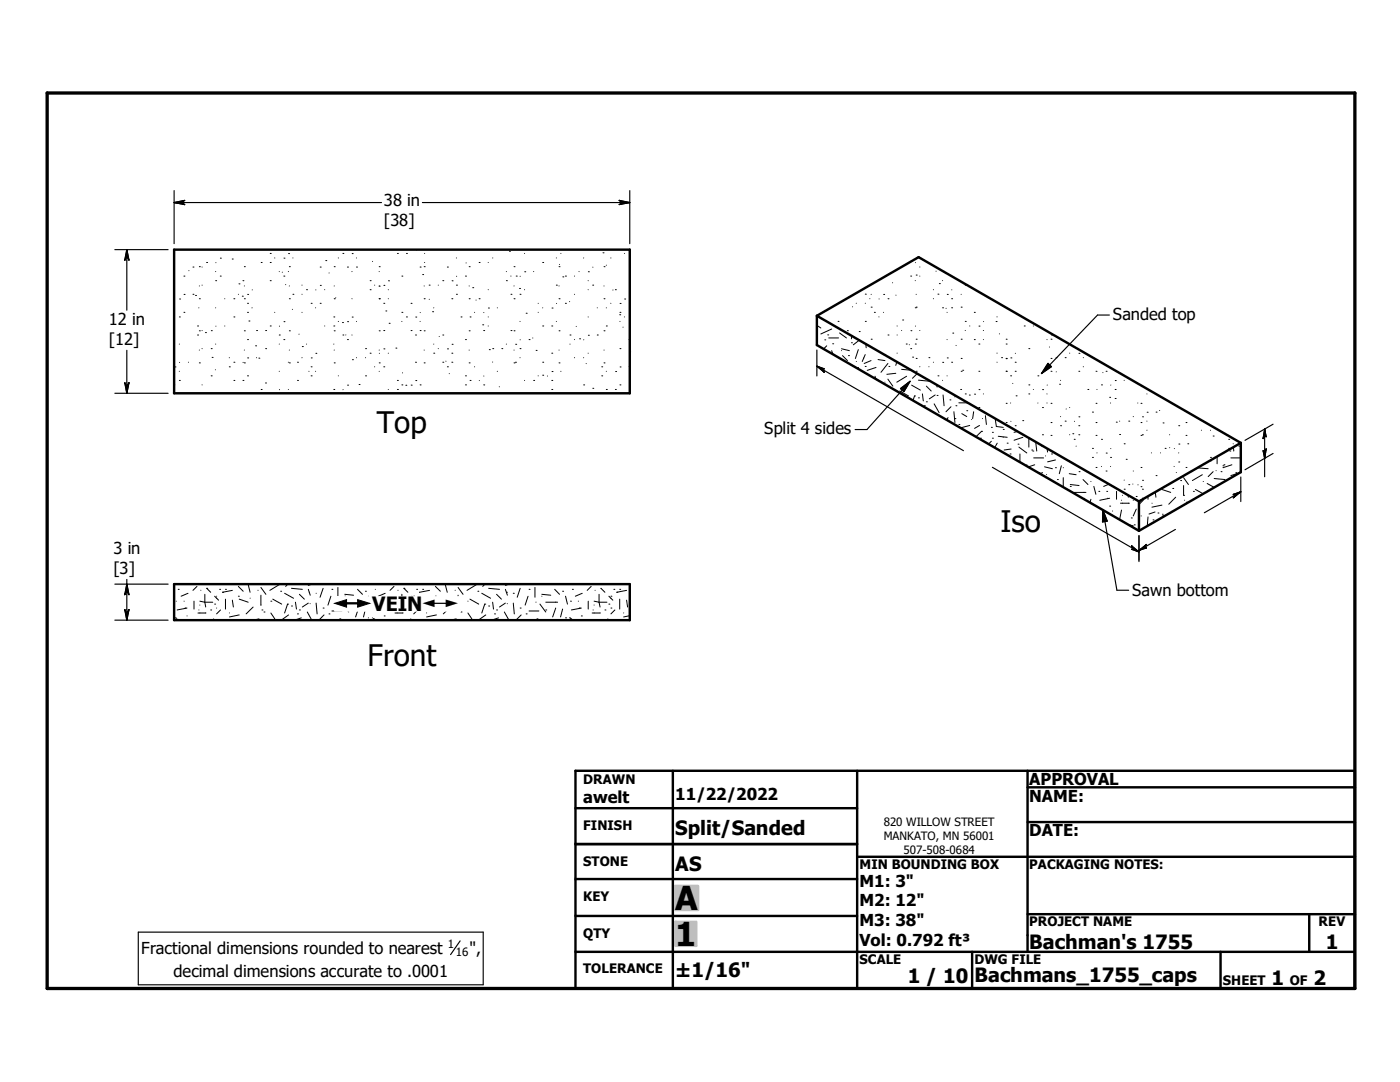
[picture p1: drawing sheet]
<svg xmlns="http://www.w3.org/2000/svg" width="279mm" height="216mm" viewBox="0 0 279 216" stroke-linecap="round" stroke-linejoin="round" font-family="sans-serif">
<g fill="none" stroke="#000" stroke-width=".48">
<path d="M34.7 49.8h91v28.7h-91zM163 63v5.9l64.3 37M163 63l64.3 37.1M163 63l20.3-11.7 64.3 37.1M247.6 88.4v5.8l-20.3 11.7M247.6 88.4l-20.3 11.7M34.7 116.6h91v7.1h-91zM227.3 100.1v5.8M114.8 153.8h155.6v43.4h-155.6zM134.3 153.8v43.4M171.1 153.8v43.4M205.1 157.1h65.3"/>
<path d="M205.1 153.8v36.1M114.8 175.4h56.3M114.8 161.3h56.3M114.8 168.4h56.3M171.1 171h99.3M205.1 164h65.3M114.8 182.8h56.3M114.8 189.9h155.6M194 189.9v7.3M205.1 182.4h65.3M243.6 189.9v7.3M261.3 182.4v7.5"/>
</g>
<g fill="none" stroke="#000" stroke-width=".2">
<path d="M35.8 59.7h.1M36.7 55.1h.1M36.7 58.7h.1M37.7 54h.1M38.5 53.3h.1M38.5 58.7h.1M39 59h.1M39.8 59.6h.1M39.8 53.2h.1M39.8 57v.1M40.3 56.9h.1M40.3 53.3h.1"/>
<path d="M41.2 52.4h.1M43 56h.1M43 54.2h.1M43.1 52.4h.1M44 55.1h.1M44 51.5h.1M44.8 59.6h.1M46.3 51.7h.1M46.7 59.6h.1M47.6 58.7h.1M47.7 56.6h.1M48.4 59.1h.1"/>
<path d="M48.5 56h.1M48.8 59.6h.1M48.8 53.2h.1M48.8 57v.1M49.4 58.7h.1M50.3 57.8v.1M52.1 52.4h.1M53.9 52.4h.1M53.9 50.6h.1M53.9 56h.1M54.8 51.5h.1M55.7 54.2h.1"/>
<path d="M56.3 54.3h.1M56.6 55.1h.1M56.7 51.5h.1M57 56.8h.1M57.6 54.2h-.1M57.6 50.6h.1M57.7 59.6h.1M57.7 53.2h.1M57.7 57v.1M58.5 58.7h.1M58.5 51.5h.1M60.3 56.9h.1"/>
<path d="M60.3 58.7h.1M61.2 57.8h.1M63 57.8v.1M63.9 53.3h.1M63.9 56.9h.1M64.8 57.8h.1M65 52h.1M65.7 54.5h.1M66.7 59.6h.1M66.7 53.2h.1M66.7 57v.1M67 59.4h.1"/>
<path d="M67.5 51.5h.1M68.4 50.6h.1M69.3 53.3h.1M70.2 59.6h.1M70.3 54.2h-.1M70.3 50.6h.1M71.1 53.3h.1M71.1 51.5h.1M73.9 57.8h.1M73.9 56h.1M74.4 52.1v.1M74.8 56.9h.1"/>
<path d="M75.7 59.6h.1M75.7 53.2h.1M75.7 57.1h.1M75.7 54.2h.1M75.7 57v.1M76.6 56.9h.1M77.5 59.6h.1M77.5 57.8h.1M77.5 56h.1M79.3 50.6h.1M80.2 55.1h.1M81.1 50.6h.1"/>
<path d="M83 49.8h.1M83.8 53.3h.1M84.3 54.8h.1M84.7 59.6h.1M84.7 53.2h.1M84.7 57v.1M84.7 52.4h.1M84.7 50.6h.1M85.6 56.9h.1M85.7 59.7h.1M87.5 56.9h.1M88.4 56h.1"/>
<path d="M89.3 53.3h.1M90.2 59.6h.1M90.2 56h.1M91.1 58.7h.1M91.1 56.9h.1M91.1 51.5h.1M91.1 55.1h.1M92.9 55.1h.1M93 52.5h.1M93.6 59.6h.1M93.6 53.2h.1M93.6 57v.1"/>
<path d="M94.3 57.4h.1M95 59.9h.1M95.6 59.6h.1M95.6 52.4h.1M97.4 57.8h.1M97.4 52.4h.1M98.3 51.5h.1M101.1 56h.1M101.1 54.2h.1M101.7 50.1h.1M102 55.1h.1M102 58.7h.1"/>
<path d="M102.6 59.6h.1M102.6 53.2h.1M102.6 57v.1M103 55.1h.1M103.7 57.6h.1M103.8 58.7h.1M103.8 55.1h.1M104.7 57.8h.1M104.7 50.6h.1M104.7 54.2h.1M106.5 54.2h.1M108.3 52.4h.1"/>
<path d="M111 56.9h.1M111 51.5h.1M111.6 59.6h.1M111.6 53.2h.1M111.6 57v.1M111.7 52.8h.1M111.9 50.6h.1M112.3 55.2h.1M112.8 55.1h.1M114.6 55.1h.1M114.6 58.7h.1M115.6 54.2h.1"/>
<path d="M116.5 51.5h.1M117.4 57.8h.1M117.4 56h.1M117.4 54.2h.1M118.3 56.9h.1M118.3 53.3h.1M120.3 50.4h.1M120.5 59.6h.1M120.5 53.2h.1M120.5 57v.1M121 52.9h.1M121.9 51.5h.1"/>
<path d="M122.3 57.9h.1M122.8 57.8h.1M124.6 50.6h.1M124.7 59.7h.1M172.7 58.7h.1M173.6 59.6h.1M173.9 58.7h.1M175.4 59.6v.1M176.4 58.7h.1M177.2 59.6h.1M178.1 56.4h.1M178.8 58.9h.1"/>
<path d="M179.9 53.3h.1M181.7 55.1h.1M182.7 56h.1M182.7 52.4h.1M182.8 54.9h.1M182.8 58.7h.1M183.6 55.1h.1M183.6 53.3h.1M183.6 51.5h.1M186.3 59.6h.1M186.3 57.8h.1M186.8 54.1h.1"/>
<path d="M187.2 58.7h.1M187.5 56.6h.1M188.1 56h.1M189 58.7h.1M189.9 59.6h.1M189.9 57.8h.1M191.8 58.7h.1M192.6 56.9h.1M34.9 76.8h.1M34.9 73.2h.1M35.8 75.9h.1M35.8 63.2h.1"/>
<path d="M35.8 68.6v.1M35.8 74.1h.1M35.8 72.3h.1M36.7 62.3h.1M37.6 72.3h.1M39.4 66.8h.1M39.4 65h.1M39.7 61.4h.1M39.8 72.4h.1M39.8 66h.1M39.8 69.8v.1M40.3 69.6h.1"/>
<path d="M40.3 66h.1M40.3 76.8h.1M41 66.4h.1M42.1 75h.1M42.1 69.6h.1M42.2 66h.1M42.3 71.3h.1M43 73.8h.1M43 61.4h.1M43 68.6v.1M43.1 65.1h.1M44.8 65h.1"/>
<path d="M45.8 73.2h.1M45.8 71.4h.1M46.7 72.3h.1M46.7 75.9h.1M46.7 63.2h.1M48.5 75.9h.1M48.5 72.3h.1M48.8 72.4h.1M48.8 66h.1M48.8 69.8v.1M49.4 67.8h.1M49.4 75h.1"/>
<path d="M49.4 62.3h.1M49.4 60.5h.1M49.4 71.4h.1M49.7 64.1h.1M50.3 61.4h.1M51 69h.1M51.2 66h.1M51.2 71.4h.1M51.7 71.5h.1M52.1 77.7h.1M53 76.4h.1M53 66h.1"/>
<path d="M53 69.6h.1M53.9 65h.1M54.8 62.3h.1M55.7 66.8h.1M55.7 68.6v.1M55.7 74.1h.1M55.8 77.7v.1M55.8 65.1h.1M56.6 67.8h.1M56.7 64.2h.1M57.5 77.7h.1M57.5 72.3h.1"/>
<path d="M57.7 72.4h.1M57.7 66h.1M57.7 69.8v.1M58.4 61.7h.1M59.4 72.3h.1M59.4 75.9h.1M59.7 66.7h.1M60.3 62.3h.1M60.3 71.4h.1M60.3 69.2h.1M61.2 68.6v.1M61.7 74.1h.1"/>
<path d="M62.1 75h.1M62.1 73.2h.1M62.1 60.5h.1M62.1 71.4h.1M63 61.4h.1M63 74.1h.1M63 70.5h.1M63.9 60.5h.1M64.8 65h.1M66.6 77.7h.1M66.6 65h.1M66.6 63.2h.1"/>
<path d="M66.6 68.6v.1M66.7 72.4h.1M66.7 66h.1M66.7 69.8v.1M67.5 75h.1M67.5 64.1v.1M68.3 64.4h.1M68.4 66.8h.1M68.5 77.7v.1M69 66.8h.1M69.3 67.8h.1M69.4 76.9h.1"/>
<path d="M69.4 64.2h.1M70.2 66.8h.1M70.3 63.3h.1M70.3 71.8h.1M71.1 64.1v.1M71.1 71.4h.1M71.7 76.7h.1M73 69.6h.1M73 75h.1M73 71.4h.1M73.9 70.5h.1M74.8 73.2h.1"/>
<path d="M75.7 72.4h.1M75.7 66h.1M75.7 69.8v.1M75.7 74.1h.1M75.7 70.5h.1M76.6 66h.1M76.6 73.2h.1M76.6 60.5h.1M76.6 69.6h.1M77 62.1h.1M77.5 77.7h.1M77.5 70.5h.1"/>
<path d="M77.7 64.5h.1M79 69.5h.1M79.3 77.7h.1M79.3 75.9h.1M80.2 76.8h.1M80.2 62.3h.1M80.2 64.1v.1M80.3 74.4h.1M81 76.9h.1M81.1 63.2h.1M82 60.5h.1M82 66h.1"/>
<path d="M82.1 76.9h.1M82.9 72.3h.1M82.9 66.8h.1M83 75.9h.1M83 63.3h.1M83.8 66h.1M83.8 76.8h.1M83.8 64.1v.1M83.9 62.4h.1M84.7 72.4h.1M84.7 66h.1M84.7 69.8v.1"/>
<path d="M86.3 62.2h.1M86.6 70.5h.1M86.6 61.4h.1M86.6 68.6v.1M87.5 69.6h.1M87.7 67.1v.1M88.4 66.8h.1M88.4 72.3h.1M89 72.1h.1M89.3 73.2h.1M89.3 69.6h.1M89.7 74.5v.1"/>
<path d="M90.2 72.3h.1M90.2 70.5h.1M90.2 68.7h.1M92 63.2h.1M92.9 76.8h.1M92.9 75h.1M92.9 67.8h.1M93.6 72.4h.1M93.6 66h.1M93.6 69.8v.1M93.8 75.9h.1M93.8 63.2h.1"/>
<path d="M94.7 62.3h.1M94.7 73.2h.1M95.6 75.9h.1M96.3 64.8h.1M96.5 66h.1M96.5 76.8h.1M96.6 62.4h.1M96.6 75h.1M97.4 65h.1M97.4 63.2h.1M97.5 61.5h.1M97.7 69.8h.1"/>
<path d="M98.3 72.2v.1M98.3 69.6h.1M99.3 61.4h.1M99.3 74.1h.1M99.6 77.2h.1M100.1 69.6h.1M101.1 68.6v.1M102 66h.1M102.6 72.4h.1M102.6 66h.1M102.6 69.8v.1M102.9 72.3h.1"/>
<path d="M102.9 68.7h.1M103.8 69.6h.1M103.8 64.1v.1M103.8 71.4h.1M103.8 67.8h.1M104.7 75.9h.1M105 62.5h.1M105.6 67.8h.1M106.3 67.4v.1M106.5 75.9h.1M107 69.9h.1M107.4 75h.1"/>
<path d="M107.4 62.3h.1M107.4 60.5h.1M108.3 72.3h.1M108.3 65h.1M108.3 74.9h.1M108.3 61.4h.1M109.3 75h.1M110.1 70.5h.1M110.1 77.7h.1M110.1 65h.1M110.1 75.9h.1M110.2 74.1h.1"/>
<path d="M110.2 61.5h.1M111 64.1v.1M111.1 60.5h.1M111.6 72.4h.1M111.6 66h.1M111.6 69.8v.1M111.9 74.1h.1M112.8 60.5h.1M113.7 60.2h.1M113.8 66.8h.1M113.8 68.6v.1M114.6 67.8h.1"/>
<path d="M114.7 71.4h-.1M115 65.1h.1M115.7 67.6h.1M116.5 76.8h.1M116.5 71.4h.1M116.5 67.8h.1M117 72.5v.1M117.4 70.5h.1M117.4 63.2h.1M117.4 66.9h.1M118.3 77.5h.1M119.2 66.8h.1"/>
<path d="M119.2 61.4h.1M120.1 75h.1M120.1 73.2h.1M120.5 72.4h.1M120.5 66h.1M120.5 69.8v.1M121 77.7h.1M121 65h.1M121 61.4h.1M121 74.1h.1M121.9 60.5h.1M122.8 77.7h.1"/>
<path d="M122.9 74.1h.1M123.7 62.8h.1M123.7 69.6h.1M123.7 76.8h.1M123.7 62.3h.1M123.7 64.1v.1M123.8 73.2h.1M123.8 60.5h.1M124.3 65.3h.1M124.6 63.2h.1M125.5 67.8h.1M125.5 73.2h.1"/>
<path d="M125.7 70.2h.1M163 64.9l.8 .5M164.6 67.8h.1M165 69l-.7 .6M165.2 66.8h.1M165.4 67.4h1.9M166 70l.2 .7M166 65.7l-2.2 .9M166.2 68.6h.1M166.6 65v.1M167.2 64.1h.1M167.6 66.4l1.3 1"/>
<path d="M167.9 70h.1M167.9 69.6l1.6 .4M168.1 71l1 1M169.1 66h.1M169.3 71h.1M169.9 68.4h.1M170 67l-.1 .6M170.1 61.2h.1M170.9 72.1h.1M170.9 60.5h.1M171 73.4l.3-.1-.1 .3M171.3 69.8l-.6 1.7"/>
<path d="M171.5 66.2h.1M171.5 67.9l-1.2 .9M172.4 71.4h.1M172.7 73.1h.1M172.7 70.8l-.6 1.3M172.7 64.1h.1M172.7 60.5h.1M172.8 68.6l.1 .8M173.8 72l-1.3 .5M173.9 67.7h.1M173.9 61.3h.1M174.5 62.3h.1"/>
<path d="M174.6 75.1l.2 .5M174.8 73.3l-1.7 .6M175.2 71.7l1.4 .3M175.4 63.2h.1M176.3 62.3h.1M176.6 76.2v.1M177.2 72.5l-1.4 1.8M177.2 75.7l1 1.4M177.2 66.8h.1M177.4 73.1h.1M178.8 74.5l-1.8 .2M179 72.2l-.2 .7"/>
<path d="M179 65h.1M179 66.8h.1M179.1 70.5h-.1M179.6 78l1.7 1M179.9 73.7l2 .2M179.9 65.9v.1M180.1 63.9h.1M180.5 73.1h.1M180.9 68.6h.1M180.9 75.1l-1.9 1.2M181.1 76.4h.1M181.5 68.8h.1"/>
<path d="M181.7 69.6h.1M181.8 66h.1M181.9 76.9l1.8 .9M182.1 71.3h.1M182.5 79h.1M182.5 79l-.3 .9M182.7 61.4h.1M182.7 68.6h.1M182.7 65.1h.1M182.8 74.1h.1M182.8 71.5h.1M182.8 67.7h.1"/>
<path d="M182.8 61.3h.1M183 74.5l-.9 1M183.3 79.4h.1M183.3 75.9l2.2 .2M183.6 73.2h.1M183.6 65.9v.1M184.1 78.6l.2 1.4M184.9 77.1l.9 .9M185.4 71.4h.1M185.4 73.2h.1M186.3 72.3h.1M186.6 78.8l-1.1 .8"/>
<path d="M186.9 76.7l.1 .5M187 78.9h.1M187.2 75h.1M188.1 61.4h.1M188.1 75.9h.1M188.1 72.3h.1M188.2 78.8l.2 2.2M188.8 61.5h.1M189 67.8h.1M189 75h.1M189 62.3h.1M189 71.4h.1"/>
<path d="M189.6 79.8h.1M189.9 61.4h.1M189.9 72.3h.1M190.1 66.5h.1M190.7 78.9l-.1 .3M190.8 68.9v.1M191.7 79.5h.1M191.7 77.7h.1M191.8 74.1h.1M191.8 71.5h.1M191.8 67.7h.1M191.8 61.3h.1"/>
<path d="M192.1 73.9h.1M192.6 78.6h.1M192.6 64.1h.1M192.6 65.9v.1M193.4 78.8h.1M193.5 65h.1M194.4 62.3h.1M194.4 67.8h.1M194.5 78.7h.1M195.4 74.1h.1M195.4 68.6h.1M195.4 77.7h.1"/>
<path d="M195.4 65.1h.1M196.2 78.6h.1M196.2 67.8h.1M196.3 65.9l-.1 .1M196.3 64.2h.1M198.8 64.2h.1M199 72.3h.1M199 70.5h.1M199 63.2h.1M199.5 66.6h.1M199.9 71.4h.1M200.8 68.6h.1"/>
<path d="M200.8 74.1h.1M200.8 71.5h.1M200.8 67.7h.1M200.8 71.6h.1M201.7 75h.1M201.7 71.4h.1M202.1 76.5h.1M202.6 74.1h.1M202.6 72.3h.1M202.6 70.5h.1M202.8 79h.1M204.4 65h.1"/>
<path d="M205.3 78.6h.1M205.3 76.8h.1M205.3 69.6h.1M206.2 77.7h.1M206.2 65h.1M207.1 75h.1M208.1 77.7h.1M208.9 78.6h.1M208.9 67.8h.1M209 76.8v.1M209.4 69.2v.1M209.8 74.1h.1"/>
<path d="M209.8 71.5h.1M209.8 67.7h.1M209.9 66.8h.1M210.8 71.4h.1M210.8 74.2h.1M211.5 76.7h.1M211.7 75.9h.1M212.6 71.4h.1M213.5 70.5h.1M215.3 74.1h.1M215.3 70.5h.1M216.2 71.4h.1"/>
<path d="M216.2 73.2h.1M217.1 77.7h.1M218.7 74.1h.1M218.9 77.7h.1M219.8 76.8h.1M220.1 74.3v.1M220.7 74.1h.1M221.5 79.3h.1M221.7 76.8v.1M222.5 79.5h.1M222.5 77.7h.1M222.6 75.9h.1"/>
<path d="M224.4 75.9h.1M228.9 78.6h.1M184.5 81h.1M184.9 80.2h.1M186.4 80.6l1 1.7M189.2 83.3l-.3 .5M189.8 81.2l-1 1M190.4 82.2l.2 2.1M190.6 83.5h.1M190.8 81h.1M191.4 84.7h.1M191.4 80.4h1.8"/>
<path d="M191.9 85.3l-.1 .1M191.9 82.5l1 .6M192.9 82h.1M193.5 84.9l-1.8 .5M193.9 83.7h.1M194.3 82.2l-.2 1.3M195.4 81.3h.1M195.5 84.9l-1 .6M195.7 87.4h.1M195.9 86.1h.1M195.9 86.1l-1.1 1.1M196.1 83.5h.1"/>
<path d="M196.7 82.9l.2 1.8M197.9 85.3h.1M197.9 88l-.6 .6M198.1 87.4h.1M198.1 86.3h.1M198.6 83.7l.2 1.4 1.4 .2M199 88.4l-.5 .9M199.2 87.1l1.8 .2M200.2 85.7h.1M200.2 87.2v.1M200.8 84.3h.1M200.8 80.5h.1"/>
<path d="M201 88.4h.1M201.6 90.6h.1M201.7 80.4h.1M201.7 84.1h.1M201.8 89.6l-1.4 .2M202.6 84.9h.1M203.1 86.1l-.7 .2M203.2 88.6h.1M203.3 89.2l1.6 1.2M203.5 90.6v1.6M204.1 83.9h.1M204.1 87.3l-1.7 .5"/>
<path d="M204.9 92.7h.1M205.3 87.4v1.8M205.9 89.8h.1M206.1 90h.1M206.3 91.4h2M206.5 92.7l-1.3 .5M206.7 88.2l.2 1.8M207.1 80.4h.1M207.3 94.3h.1M207.9 89h.1M208 86.8h.1M208 81.3h.1"/>
<path d="M208.1 94.3l-.6 .2M208.5 93.1l1.5 .4M208.7 91h.1M208.9 94.7h.1M209 89.5l.1 .7M209 80.4h-.1M209.2 95.5h.1M209.8 86.9h.1M209.8 84.3h.1M209.8 80.5h.1M209.9 90.6h.1M210.6 93.3h.1"/>
<path d="M210.6 91.8l-1.5 .4M211 95.7h.1M211.7 84.9h.1M211.7 83.1h.1M211.8 92.9l-.4 1.6M212.2 95.3v1.9M212.2 93.3h.1M212.4 91.4v.2M212.6 84h.1M212.8 81.6h.1M213.2 92h.1M213.4 94.5l1.4 .2"/>
<path d="M213.5 86.8h.1M213.5 81.3h.1M213.6 97.1h.1M213.6 96.7l1.7 .2M214.1 86.5h.1M214.4 98.3h2.3M214.4 87.7h.1M214.4 84.1h.1M214.8 89h.1M215.3 86.8h.1M215.3 84.9h.1M215.3 83.2h.1"/>
<path d="M215.3 94.1h.1M216.1 95.7l1 1M216.3 98.2v.1M216.3 99.4v.2M217.7 99.6l-.2 .7M217.7 96.1h.1M218 91.3h.1M218 89.5h.1M218 82.2h.1M218.3 97.1l.4 1.5M218.7 93.3h.1M218.7 86.9h.1"/>
<path d="M218.7 84.3h.1M218.7 80.5h.1M218.9 90.4h.1M219.3 98h.1M219.7 95.7h.1M219.8 87.7h.1M219.8 93.1h.1M220.7 94h.1M220.8 90.4h.1M220.9 98h.1M221 99.4h.1M221.3 96.6l-1 .5"/>
<path d="M221.5 99.4l-2 .4M221.6 91.3h.1M221.6 80.4h.1M221.6 93.1h.1M221.7 89.5h.1M222.8 84.2h.1M222.8 98v1.6M223.4 86.7h.1M223.4 84h.1M223.8 99.8h.1M224 98.8h.1M224.4 97.6h.1"/>
<path d="M224.4 88.6h.1M224.4 95.8h.1M224.8 91.7h.1M225.1 98.8l.1 .4M225.3 96.7h.1M225.3 84h.1M226.1 96.6h.1M226.2 94h.1M226.2 99.8h.1M226.2 83.1h.1M226.7 99.1h.1M227.1 80.4h.1"/>
<path d="M227.1 96.7v.1M227.7 99.7h.1M227.7 97.1h.1M227.7 93.3h.1M227.7 86.9h.1M227.7 84.3h.1M227.7 80.5h.1M228 99.4h.1M228 86.8h.1M228 97.6h.1M228 95.8h.1M228 83.2h.1"/>
<path d="M228.1 99.8l-.7 .8M228.9 84h.1M228.9 85.8v.1M228.9 82.3h.1M229.1 99v.6M229.8 90.4h.1M230.6 98.2l.1 1M230.7 94.9h.1M230.7 82.2h.1M231.4 81.9h.1M231.6 90.4h.1M231.9 97.7l1.7 .6"/>
<path d="M232.1 84.4h.1M232.5 89.5h.1M233.4 86.8h.1M233.4 89.3h.1M234 96.2v.1M234 97.5h.1M234.3 93.1h.1M234.4 89.5h.1M234.6 99.2l-1.3 1.4M234.8 94.3h.1M235.2 84.9h.1M235.2 92.2h.1"/>
<path d="M235.2 90.4h.1M235.3 88.6h.1M235.6 95.9h.1M236.2 98.8h.1M236.2 95.3l1 1.4M236.2 96.9v1.9M236.4 99.8h.1M236.7 93.3h.1M236.7 86.9h.1M236.7 84.3h.1M237 88.6h.1M237.8 94.1h-.2"/>
<path d="M238.2 98h.1M238.6 97.7l1.5 .8M239 93.4l2.1 .1M239.8 85.8v.1M239.9 94.7l-1.9 1.2M240.2 96.1h-.1M240.9 96.5l1.4 .8M241.5 92h.1M241.6 91.3h.1M241.6 85.8v.1M242.1 87h.1M242.1 94.1l-1 1"/>
<path d="M242.3 95.5l2.2 .2M242.7 93.9h.1M242.9 91.1v1.4M243.7 94.1h.1M244.1 92.9h.1M244.2 90.3l.1 .1M244.3 92.7h.1M245.2 89.5h.1M245.2 87.7h.1M245.2 89.8h.1M245.4 90h.1M245.6 91.4h2"/>
<path d="M245.8 92.7l-1.7 .6M246.1 88.6h.1M246.2 89.2v.8M246.6 94.3h.1M247.2 89h.1M247.4 94.3l-1.8 .6M35.2 120h.1M35.6 117.6h.1M36.7 120h.1M37.5 118.4l-1.4 .6M38.7 120v1.5M39.3 117l-.8 .8"/>
<path d="M39.9 120l1 .2M40.1 117.8h.1M40.9 118.6v1.6M41.3 117.4h.1M41.3 117.4l.7 .8M42.8 116.6h.1M42.8 119l.8 .8M43.2 119h.1M43.2 119.4h.1M43.8 117.6h.1M44.4 118.2h.1M45 117.6h.1"/>
<path d="M45 119.6v1.9M46.4 119.8l.2 1.3M46.4 117.8l-2 .4M47.6 119h.1M47.6 117l.9 1M47.7 119.6l1.8 .6M49.5 116.6l.4 1.6M49.9 119.4h.1M51.5 117.8h.1M52.1 117.2l1 1.4M52.1 118.8v1.9M54.1 120h.1"/>
<path d="M54.4 119.6l1.8 .9M55.8 116.6l-1.9 1.2M56 118h.1M56.8 118.4l1.8 1M57.4 116.6l-.4 .4M58.2 117.4l2.1 .2M59.8 118.6l.9 1M61.5 117.6l.4 1.2M61.7 118.2h.1M62.3 116.6l-.8 .2M63.1 118.4h.1M64.1 116.6h.1"/>
<path d="M64.5 117.4l-.6 1.8M66 119l-.6 1.7M66.2 117.6h.1M67.4 117.2v2M68.8 119h.1M68.8 118.6l1.8 .2M69.6 116.6h.4M71.4 117.6l.9 1M72.9 118h.1M73.5 119l.4 1.5M74.5 120h.1M74.9 117.6h.1"/>
<path d="M76.1 120h.1M76.9 118.4l-1.4 .6M78 120v1.5M78.6 117l-.8 .8M79.2 120l1 .2M79.4 117.8h.1M80.2 118.6v1.6M80.6 117.4h.1M80.6 117.4l.8 .8M82.2 116.6h.1M82.2 119l.7 .8M82.6 119h.1"/>
<path d="M82.6 119.4h.1M83.2 117.6h.1M84.3 117.6h.1M84.3 119.6v1.9M85.7 117.8l-1.9 .4M85.7 119.8l.2 1.3M86.9 119h.1M86.9 117l1 1M87.1 119.6l1.8 .6M88.9 116.6l.4 1.6M89.3 119.4h.1M90.8 117.8h.1"/>
<path d="M91.4 117.2l1 1.4M91.4 118.8v1.9M93.4 120h.1M93.8 119.6l1.7 .9M95.2 116.6l-2 1.2M95.4 118h.1M96.2 118.4l1.7 1M96.8 116.6l-.5 .4M97.5 117.4l2.2 .2M99.1 118.6l1 1M100.9 117.6l.4 1.2M101.1 118.2h.1"/>
<path d="M101.6 116.6l-.7 .2M102.4 118.4h.1M103.4 116.6h.1M103.8 117.4l-.6 1.8M105.4 119l-.6 1.7M105.6 117.6h.1M106.8 117.2v2M108.1 119h.1M108.1 118.6l1.8 .2M109 116.6h.3M110.7 117.6l1 1M112.3 118h.1"/>
<path d="M112.9 119l.3 1.5M113.9 120h.1M114.2 117.6h.1M115.4 120h.1M116.2 118.4l-1.4 .6M117.4 120v1.5M118 117l-.8 .8M118.6 120l1 .2M118.8 117.8h.1M119.6 118.6v1.6M119.9 117.4h.1M119.9 117.4l.8 .8"/>
<path d="M121.5 119l.8 .8M121.5 116.6h.1M121.9 119h.1M121.9 119.4h.1M122.5 117.6h.1M123.1 118.2h.1M123.7 117.6h.1M123.7 119.6v1.9M125 119.8l.3 1.3M125 117.8l-1.9 .4M221.5 101h.1M222 102h.1"/>
<path d="M223.6 100.4h1.6M223.8 101.8l-.4 1.9M225.1 104.7l1.1 .2M225.2 100.4h.1M225.8 103.4h.1M226.4 104.7h.1M226.8 101.6l-.6 1.3M227.7 102.9h.1M229.1 103.2l-.1 1.8M229.9 100.4h.1M230.1 103.7h.1M230.5 102.2l-1.2 .4"/>
<path d="M231.1 102.4h.1M231.9 100.8l-2 .4M232.1 102.6l.1 .5M236.8 100.2h.1M35 123.3h.1M35.2 123.5h.1M35.2 123.5l.7 .2M36.9 121.3h.1M37.3 121.3l-1.9 .4M37.3 122.9h.1M39.7 123.7h.1M39.7 121.7h.1"/>
<path d="M39.9 120.7h.1M39.9 122.3h.1M40.9 120.2h1.6M40.9 120.2l.2 .9M41.1 122.3h-1.6M42 121.7h.1M42.6 123.5l-.1 .2M42.8 120.5h.1M43.2 121.3h.1M44 121.7l-.8 .8M45.8 122.3h.1M47.7 122.7l-1.9 .4"/>
<path d="M50.5 121.1l-1.4 1.4M51.7 123.5l-1 .2M52.1 120.7h.1M52.3 121.7h.1M52.7 122.1h.1M54.1 122.3l.7 1.2M57.4 120.5h.1M57.4 120.5l-.6 1.8M57.6 122.7l-1.4 1M58.2 120.9h.1M59 120.2l.2 1.3M59.4 122.5h.1"/>
<path d="M59.8 121.7h.1M60.1 123.3l-1.3 .4M61.3 122.1l.9 1.6M61.5 120.3l-1.2 .8M61.9 120.4v.1M63.1 120.3l.2 2.2M64.5 121.3h.1M64.7 122.7l-1 1M65.3 123.7h.1M65.7 122.5h.1M66.2 121.9h2M67.6 120.1v.1"/>
<path d="M67.8 123.5h.1M68.4 120.5l1.2 1.6M69.2 123.7h.1M69.6 121.7h.1M69.6 120.2h2.3M71.6 120.1v.1M71.6 121.3l-.6 1.8M72.9 121.5l-.4 1.6M73.5 123.3h.1M74.3 123.3h.1M74.5 123.5h.1M74.5 123.5l.7 .2"/>
<path d="M76.3 121.3h.1M76.7 122.9h.1M76.7 121.3l-2 .4M79 121.7h.1M79 123.7h.1M79.2 120.7h.1M79.2 122.3h.1M80.2 120.2h1.6M80.2 120.2l.2 .9M80.4 122.3h-1.6M81.4 121.7h.1M82 123.5l-.1 .2"/>
<path d="M82.2 120.5h.1M82.6 121.3h.1M83.4 121.7l-.8 .8M85.1 122.3h.1M87.1 122.7l-2 .4M89.8 121.1l-1.3 1.4M91 123.5l-1 .2M91.6 121.7h.1M92 122.1h.1M93.4 122.3l.8 1.2M96.7 120.5h.1M96.7 120.5l-.5 1.8"/>
<path d="M96.9 122.7l-1.4 1M97.5 120.9h.1M98.3 120.2l.2 1.3M98.7 122.5h.1M99.1 121.7h.1M99.5 123.3l-1.3 .4M100.7 122.1l.9 1.6M100.9 120.3l-1.2 .8M101.2 120.4v.1M102.4 120.3l.2 2.2M103.8 121.3h.1M104 122.7l-1 1"/>
<path d="M104.6 123.7h.1M105 122.5h.1M105.6 121.9h1.9M107 120.1v.1M107.2 123.5h.1M107.8 120.5l1.1 1.6M108.5 123.7h.1M108.9 121.7h.1M108.9 120.2h2.4M110.9 120.1v.1M110.9 121.3l-.6 1.8M112.3 121.5l-.4 1.6"/>
<path d="M112.9 123.3h.1M113.7 123.3h.1M113.9 123.5h.1M113.9 123.5l.7 .2M115.6 121.3h.1M116 122.9h.1M116 121.3l-2 .4M118.4 123.7h.1M118.4 121.7h.1M118.6 120.7h.1M118.6 122.3h.1M119.6 120.2h1.5"/>
<path d="M119.6 120.2l.2 .9M119.8 122.3h-1.6M120.7 121.7h.1M121.3 123.5l-.1 .2M121.5 120.5h.1M121.9 121.3h.1M122.7 121.7l-.8 .8M124.5 122.3h.1M125.7 122.9l-1.2 .2"/>
</g>
<path d="M9.4 18.6h261v178.6h-261z" fill="none" stroke="#000" stroke-width=".66"/>
<g fill="#c0c0c0" stroke="#c0c0c0" stroke-width=".48">
<path d="M134.8 183.9h4.2v4.8z"/>
<path d="M134.8 183.9l4.2 4.8h-4.2z"/>
<path d="M134.8 176.8h4.5v4.8z"/>
<path d="M134.8 176.8l4.5 4.8h-4.5z"/>
</g>
<g fill="none" stroke="#000" stroke-width=".23">
<path d="M34.7 38v10.6M125.7 38v10.6M22.9 49.8h10.7M25.3 51.2h.1M25.3 49.8v12.1M25.3 49.8l.4 2.1-.4-.7M25.3 49.8l-.4 2.1 .4-.7M34.7 40.4h41.4M34.7 40.4l2.2-.4-.8 .4M34.7 40.4l2.2 .4-.8-.4M36.1 40.4h.1M84.3 40.4h41.4"/>
<path d="M124.3 40.4h.1M124.3 40.4l-.7 .4 2.1-.4M124.3 40.4l-.7-.4 2.1 .4M22.9 78.5h10.7M25.3 77.1h.1M25.3 69.9v8.6M25.3 77.1l-.4-.7 .4 2.1M25.3 77.1l.4-.7-.4 2.1M163 73.1l29.3 16.8M163 73.1l1.5 .5h-.5M163 73.1l1.5 1.2-.5-.7M163 69.8v5.2"/>
<path d="M164 73.6h.1M179.7 77.5l1.9-1.4-1.2 2zM181.6 76.1l-8.6 9.6h-2.3M209.1 72.5l.7 .7-2 1.3zM221.4 62.9h-2.4l-11.2 11.6M198.1 93.2l29.2 16.9M246.7 98.7h.1M247.6 98.1l-7.2 4.2M247.6 98.1l-1.5 1.2 .6-.6M247.6 98.1l-1.5 .6h.6M247.6 95.2v4.9M252.1 89.9l.3 .5 .3-.8-.3 1.9z"/>
<path d="M252.4 90.4h.1M252.4 86.7h.1M252.4 85.6v9.5M252.4 85.6l.3 1.6-.3-.5M252.4 85.6l-.3 1.9 .3-.8M254.1 90.5l-5.6 3.2M254.1 84.6l-5.6 3.3M22.9 116.6h10.7M25.3 117.9h.1M25.3 115.6v8.1M25.3 116.6l.4 2.1-.4-.8-.4 .8zM220.1 101.8l2.8 16h2.3"/>
<path d="M220.1 101.8l.9 2.2-1 .1zM226.3 109.6h.1M226.3 109.6h-.5l1.5 .5M226.3 109.6l-.5-.7 1.5 1.2M227.3 106.9v5.2M228.3 109.3h.1M228.3 109.3l.5-.7-1.5 1.2M228.3 109.3h.5l-1.5 .5M234.6 105.6l-7.3 4.2M22.9 123.7h10.7M25.3 122.4h.1M25.3 122.4l-.4-.8 .4 2.1"/>
<path d="M25.3 122.4l.4-.8-.4 2.1M27.6 186h68.8v10.5h-68.8zM91.8 187.7l-1.9 2.8"/>
</g>
<g fill="#000" stroke="#000" stroke-width=".23">
<path d="M25.3 49.8l.4 2.1-.4-.7zM25.3 49.8v1.4l-.4 .7zM25.3 51.2l-.4 .7zM34.7 40.4l2.2-.4-.8 .4zM34.7 40.4h1.4l.8 .4zM36.1 40.4l.8 .4zM123.6 40.8l.7-.4h1.4zM123.6 40l2.1 .4h-1.4zM123.6 40l.7 .4zM24.9 76.4l.4 .7v1.4zM25.7 76.4l-.4 2.1v-1.4zM25.7 76.4l-.4 .7z"/>
<path d="M163 73.1l1.5 .5h-.5zM163 73.1l1 .5 .5 .7zM164 73.6l.5 .7zM179.7 77.5l1.9-1.4-1.2 2zM209.1 72.5l.7 .7-2 1.3zM246.7 98.7l.9-.6-1.5 1.2zM246.1 98.7l1.5-.6-.9 .6zM246.1 98.7h.6zM252.1 89.9l.3 .5v1.1zM252.7 89.6l-.3 1.9v-1.1zM252.7 89.6l-.3 .8zM252.4 85.6l.3 1.6-.3-.5z"/>
<path d="M252.4 85.6v1.1l-.3 .8zM252.4 86.7l-.3 .8zM25.3 116.6l.4 2.1-.4-.8zM25.3 116.6v1.3l-.4 .8zM25.3 117.9l-.4 .8zM220.1 101.8l.9 2.2-1 .1zM225.8 109.6h.5l1 .5zM225.8 108.9l1.5 1.2-1-.5zM225.8 108.9l.5 .7zM227.3 109.8l1.5-1.2-.5 .7zM227.3 109.8l1-.5h.5zM228.3 109.3h.5z"/>
<path d="M24.9 121.6l.4 .8v1.3zM25.7 121.6l-.4 2.1v-1.3zM25.7 121.6l-.4 .8z"/>
</g>
<g fill="#fff" stroke="#fff" stroke-width=".23">
<path d="M66.8 119.1h25.1v2.8z"/>
<path d="M66.8 119.1l25.1 2.8h-25.1z"/>
</g>
<g font-size="6.6">
<text x="134.7" y="181.6">A</text>
<text x="134.7" y="188.7">1</text>
</g>
<g font-size="5.9">
<text x="75.2" y="86.4">Top</text>
<text x="199.7" y="106.2">Iso</text>
<text x="73.4" y="132.8">Front</text>
</g>
<g font-size="3.9">
<text x="74.3" y="121.9">VEIN</text>
<text x="134.7" y="166.7">Split/Sanded</text>
<text x="134.7" y="173.7">AS</text>
<text x="205.4" y="189.4">Bachman's 1755</text>
<text x="264.6" y="189.3">1</text>
<text x="134.7" y="194.9">±1/16&quot;</text>
<text x="181.1" y="196.1">1 / 10</text>
<text x="194.5" y="196">Bachmans_1755_caps</text>
<text x="253.8" y="196.6">1</text>
<text x="262.1" y="196.6">2</text>
</g>
<g font-size="3.3">
<text x="76.6" y="41.1">38 in</text>
<text x="76.6" y="45.1">[38]</text>
<text x="21.7" y="64.9">12 in</text>
<text x="222.1" y="63.8">Sanded top</text>
<text x="21.7" y="68.8">[12]</text>
<text x="152.5" y="86.7">Split 4 sides</text>
<text x="22.6" y="110.5">3 in</text>
<text x="22.6" y="114.5">[3]</text>
<text x="226" y="119">Sawn bottom</text>
<text x="116.4" y="160.2">awelt</text>
<text x="134.7" y="159.7">11/22/2022</text>
<text x="205.4" y="156.7">APPROVAL</text>
<text x="205.4" y="159.9">NAME:</text>
<text x="205.4" y="166.9">DATE:</text>
<text x="171.5" y="176.9">M1: 3&quot;</text>
<text x="171.5" y="180.8">M2: 12&quot;</text>
<text x="171.5" y="184.8">M3: 38&quot;</text>
<text x="28.2" y="190.3">Fractional dimensions rounded to nearest</text>
<text x="93.7" y="190.3">&quot;,</text>
<text x="171.5" y="188.7">Vol: 0.792 ft³</text>
<text x="34.6" y="195">decimal dimensions accurate to .0001</text>
</g>
<g font-size="3.1">
<text x="66.8" y="121.9">#</text>
<text x="84.4" y="121.9">#</text>
</g>
<g font-size="2.6">
<text x="116.4" y="156.4">DRAWN</text>
<text x="116.4" y="165.6">FINISH</text>
<text x="116.4" y="172.8">STONE</text>
<text x="171.5" y="173.4">MIN BOUNDING BOX</text>
<text x="205.4" y="173.4">PACKAGING NOTES:</text>
<text x="116.4" y="179.9">KEY</text>
<text x="205.4" y="184.8">PROJECT NAME</text>
<text x="263.1" y="184.8">REV</text>
<text x="116.4" y="187.1">QTY</text>
<text x="116.4" y="194.2">TOLERANCE</text>
<text x="171.5" y="192.4">SCALE</text>
<text x="194.5" y="192.4">DWG FILE</text>
<text x="244.1" y="196.6">SHEET</text>
<text x="257.4" y="196.6">OF</text>
</g>
<g font-size="2.3">
<text x="176.4" y="164.8">820 WILLOW STREET</text>
<text x="176.4" y="167.6">MANKATO, MN 56001</text>
<text x="180.3" y="170.3">507-508-0684</text>
<text x="89.4" y="189.1">1</text>
<text x="91" y="190.8">16</text>
</g>
</svg>
